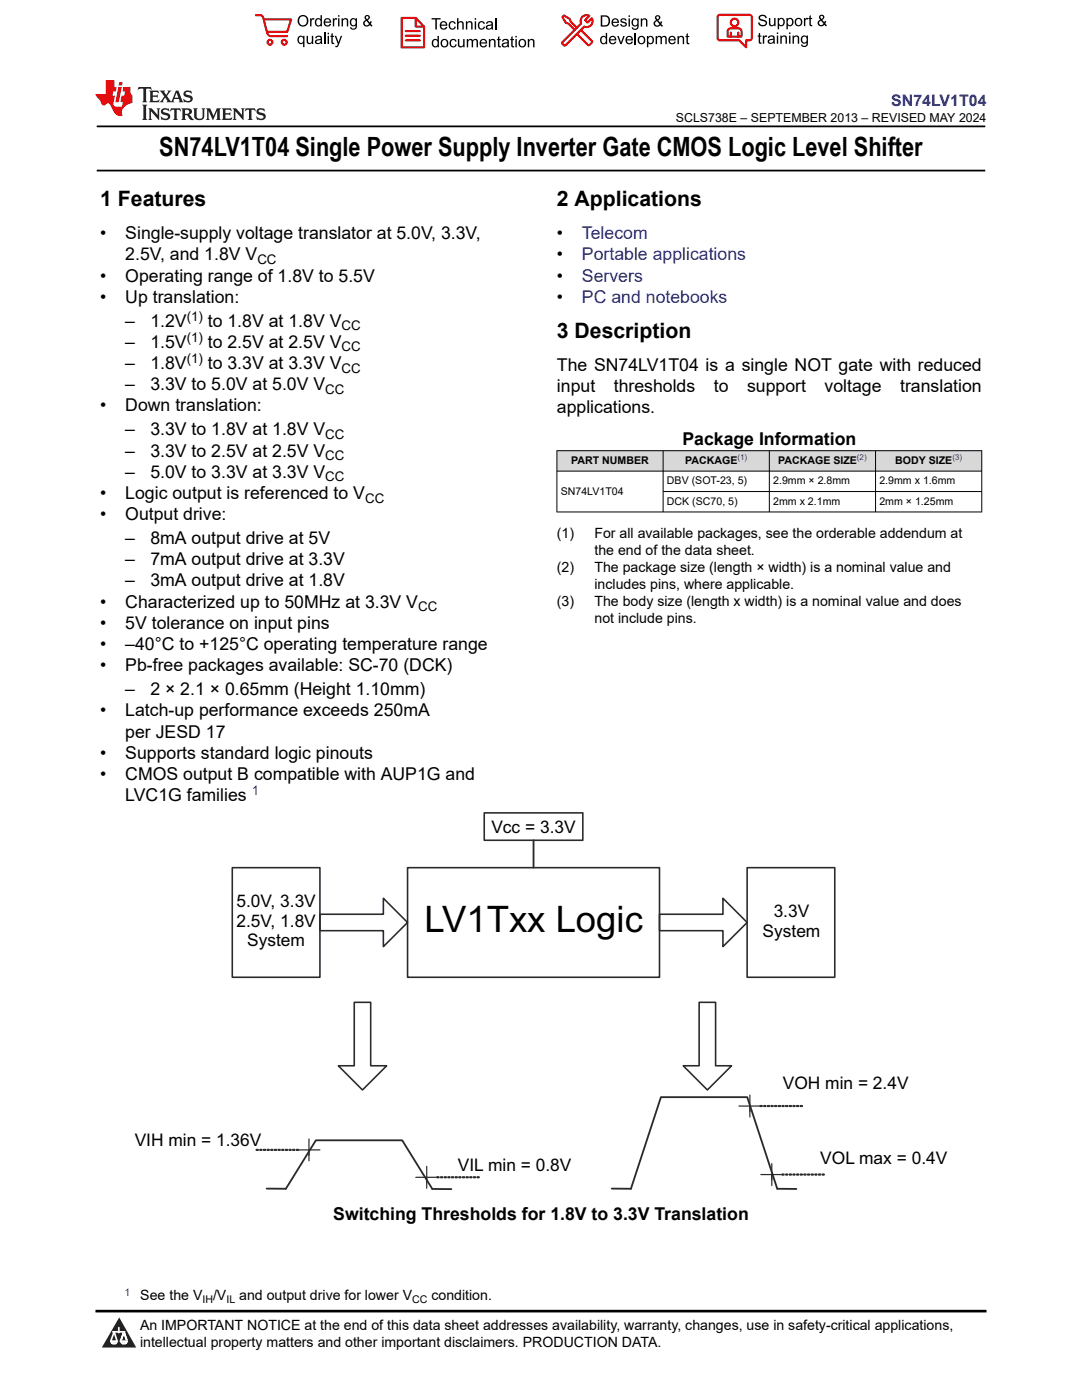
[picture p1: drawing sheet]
<svg xmlns="http://www.w3.org/2000/svg" width="216mm" height="279mm" viewBox="0 0 216 279" stroke-linecap="round" stroke-linejoin="round" font-family="sans-serif">
<path d="M19.3 25.2h177.3M19.3 34h177.3" fill="none" stroke="#000" stroke-width=".35"/>
<g fill="#d8d8d8">
<path d="M111.1 89.9h84.8v4.1h-84.8z" fill-rule="evenodd"/>
<path d="M111.2 90h21.1v4h-21.1z" fill-rule="evenodd"/>
<path d="M132.4 90h21.1v4h-21.1z" fill-rule="evenodd"/>
<path d="M153.6 90h21v4h-21z" fill-rule="evenodd"/>
<path d="M174.8 90h21v4h-21z" fill-rule="evenodd"/>
</g>
<path d="M111.1 89.9h84.9M111.1 94h84.9M111.1 89.9v12.3M132.3 89.9v12.3M132.3 98.1h63.7M153.5 89.9v12.3M174.7 89.9v12.3M195.9 89.9v12.3M111.1 102.2h84.9" fill="none" stroke="#000" stroke-width=".2"/>
<path d="M57 237.2l6-9.6h17.3l5.9 9.6M125.9 237.2l6-18.2h17.2l6 18.2" fill="none" stroke="#2b292a" stroke-width=".36"/>
<path d="M149.6 218.6v4.3M59.5 229.5h2.2v1.1M61.7 227.3v4.4M61.7 229.5h2.1M83 235h2.1v1M85.1 232.8v4.3M85.1 235h2.2M147.4 220.7h2.2v1.1M149.6 220.7h2.2M151.8 234.4h2.2v1.1M154 232.2v4.4M154 234.4h2.2" fill="none" stroke="#2b292a" stroke-width=".24"/>
<g fill="#fff">
<path d="M81.3 173.2h50.3v.5h-50.3z" fill-rule="evenodd"/>
<path d="M81.3 173.7h50.3v1.5h-50.3z" fill-rule="evenodd"/>
</g>
<path d="M106.5 167.7v5.5M53.2 237.2h3.8M86.2 237.3h3.9M122.1 237.2h3.8M155.1 237.2l3.8 .1" fill="none" stroke="#2b292a" stroke-width=".36"/>
<path d="M59.1 229.4h.4l.1 .1-.4 .1zM58.4 229.4h.3l.2 .1-.4 .1zM57.7 229.4h.3l.1 .1-.3 .1zM57 229.4h.3l.1 .1-.4 .1zM56.2 229.4h.4l.1 .1-.4 .1zM55.5 229.4h.3l.1 .1-.3 .1zM54.8 229.4h.3l.1 .1-.4 .1zM54 229.4h.4l.1 .1-.4 .1zM53.3 229.4h.3l.2 .1-.4 .1zM52.6 229.4h.3l.1 .1-.3 .1zM51.9 229.4h.3l.1 .1-.4 .1zM51.1 229.4h.4l.1 .1-.4 .1z" fill-rule="evenodd" fill="#3f3f3f"/>
<path d="M51.1 229.4h.4l.1 .1-.4 .1zM51.9 229.4h.3l.1 .1-.4 .1zM52.6 229.4h.3l.1 .1-.3 .1zM53.3 229.4h.3l.2 .1-.4 .1zM54 229.4h.4l.1 .1-.4 .1zM54.8 229.4h.3l.1 .1-.4 .1zM55.5 229.4h.3l.1 .1-.3 .1zM56.2 229.4h.4l.1 .1-.4 .1zM57 229.4h.3l.1 .1-.4 .1zM57.7 229.4h.3l.1 .1-.3 .1zM58.4 229.4h.3l.2 .1-.4 .1zM59.1 229.4h.4l.1 .1-.4 .1z" fill="none" stroke="#2b292a" stroke-width=".2"/>
<path d="M95.2 234.9l.3-.1 .1 .2-.3 .1zM94.5 234.9l.3-.1 .1 .2-.3 .1zM93.7 234.9l.4-.1 .1 .2-.4 .1zM93 234.9l.3-.1 .2 .2-.4 .1zM92.3 234.9l.3-.1 .1 .2-.3 .1zM91.6 234.9l.3-.1 .1 .2-.4 .1zM90.8 234.9l.4-.1 .1 .2-.4 .1zM90.1 234.9l.3-.1 .1 .2-.3 .1zM89.4 234.9l.3-.1 .1 .2-.3 .1zM88.6 234.9l.4-.1 .1 .2-.4 .1zM87.9 234.9l.3-.1 .2 .2-.4 .1zM87.2 234.9l.3-.1 .1 .2-.3 .1z" fill-rule="evenodd" fill="#3f3f3f"/>
<path d="M87.2 234.9l.3-.1 .1 .2-.3 .1zM87.9 234.9l.3-.1 .2 .2-.4 .1zM88.6 234.9l.4-.1 .1 .2-.4 .1zM89.4 234.9l.3-.1 .1 .2-.3 .1zM90.1 234.9l.3-.1 .1 .2-.3 .1zM90.8 234.9l.4-.1 .1 .2-.4 .1zM91.6 234.9l.3-.1 .1 .2-.4 .1zM92.3 234.9l.3-.1 .1 .2-.3 .1zM93 234.9l.3-.1 .2 .2-.4 .1zM93.7 234.9l.4-.1 .1 .2-.4 .1zM94.5 234.9l.3-.1 .1 .2-.3 .1zM95.2 234.9l.3-.1 .1 .2-.3 .1z" fill="none" stroke="#2b292a" stroke-width=".2"/>
<path d="M159.7 220.6h.3l.1 .1-.3 .2zM159 220.6h.3l.1 .1-.4 .2zM158.2 220.6h.4l.1 .1-.4 .2zM157.5 220.6h.3l.1 .1-.3 .2zM156.8 220.6h.3l.1 .1-.4 .2zM156 220.6h.4l.1 .1-.4 .2zM155.3 220.6h.3l.2 .1-.4 .2zM154.6 220.6h.3l.1 .1-.3 .2zM153.9 220.6h.3l.1 .1-.4 .2zM153.1 220.6h.4l.1 .1-.4 .2zM152.4 220.6h.3l.1 .1-.3 .2zM151.7 220.6h.3l.1 .1-.4 .2z" fill-rule="evenodd" fill="#3f3f3f"/>
<path d="M151.7 220.6h.3l.1 .1-.4 .2zM152.4 220.6h.3l.1 .1-.3 .2zM153.1 220.6h.4l.1 .1-.4 .2zM153.9 220.6h.3l.1 .1-.4 .2zM154.6 220.6h.3l.1 .1-.3 .2zM155.3 220.6h.3l.2 .1-.4 .2zM156 220.6h.4l.1 .1-.4 .2zM156.8 220.6h.3l.1 .1-.4 .2zM157.5 220.6h.3l.1 .1-.3 .2zM158.2 220.6h.4l.1 .1-.4 .2zM159 220.6h.3l.1 .1-.4 .2zM159.7 220.6h.3l.1 .1-.3 .2z" fill="none" stroke="#2b292a" stroke-width=".2"/>
<path d="M164.1 234.3h.3l.1 .1-.4 .1zM163.3 234.3h.4l.1 .1-.4 .1zM162.6 234.3h.3l.1 .1-.3 .1zM161.9 234.3h.3l.1 .1-.4 .1zM161.1 234.3h.4l.1 .1-.4 .1zM160.4 234.3h.3l.2 .1-.4 .1zM159.7 234.3h.3l.1 .1-.3 .1zM159 234.3h.3l.1 .1-.4 .1zM158.2 234.3h.4l.1 .1-.4 .1zM157.5 234.3h.3l.1 .1-.3 .1zM156.8 234.3h.3l.1 .1-.4 .1zM156 234.3h.4l.1 .1-.4 .1z" fill-rule="evenodd" fill="#3f3f3f"/>
<path d="M156 234.3h.4l.1 .1-.4 .1zM156.8 234.3h.3l.1 .1-.4 .1zM157.5 234.3h.3l.1 .1-.3 .1zM158.2 234.3h.4l.1 .1-.4 .1zM159 234.3h.3l.1 .1-.4 .1zM159.7 234.3h.3l.1 .1-.3 .1zM160.4 234.3h.3l.2 .1-.4 .1zM161.1 234.3h.4l.1 .1-.4 .1zM161.9 234.3h.3l.1 .1-.4 .1zM162.6 234.3h.3l.1 .1-.3 .1zM163.3 234.3h.4l.1 .1-.4 .1zM164.1 234.3h.3l.1 .1-.4 .1z" fill="none" stroke="#2b292a" stroke-width=".2"/>
<path d="M46.4 173.2h17.4v21.8h-17.4zM81.3 173.2h50.3v21.8h-50.3zM96.6 162.2h19.7v5.5h-19.7zM149.1 173.2h17.5v21.8h-17.5zM63.8 182.5h12.7v-3.2l4.8 4.8-4.8 4.8v-3.2h-12.7zM131.6 182.5h12.7v-3.2l4.8 4.8-4.8 4.8v-3.2h-12.7zM70.7 200h3.3v12.7h3.2l-4.9 4.8-4.8-4.8h3.2zM139.5 200h3.3v12.7h3.2l-4.9 4.8-4.8-4.8h3.2z" fill="none" stroke="#2b292a" stroke-width=".32"/>
<path d="M0 0h215.9v23.8h-215.9z" fill-rule="evenodd" fill="#fff"/>
<path d="M27.7 17.4l-.2 .6 .5-.3h.6v.1v2.2l-.2 .4h1l-.2-.4v-2.2v-.1h.5l.5 .3-.1-.6zM29.8 18.1l.2 .4v1.5l-.2 .4h1.9l.1-.6a1.08 1.08 0 0 1-1.3 .2v-.7h.6l.4 .2v-.6l-.4 .2h-.6v-.6l.2-.1a1 1 0 0 1 1 .2l-.1-.5zM31.8 18.1l1 1.1-1 1.2h.9l-.2-.2 .4-.7 .5 .7-.2 .2h1.6l-.2-.2 .1-.4h1l.1 .4-.1 .2h.9l-.2-.3-.8-2h-.5l-1 2.2-.8-1.1 .9-1.1h-.8l.2 .2-.5 .7-.3-.7 .1-.2zM35.2 18.5l.4 1h-.8zM36.8 18.2a.65 .65 0 0 0-.2 .7 .65 .65 0 0 0 .6 .5l.7 .2 .1 .2a.79 .79 0 0 1-.7 .4 .79 .79 0 0 1-.7-.5l.1 .7 .2-.1a.93 .93 0 0 0 1.1 .1 .93 .93 0 0 0 .4-1 1.46 1.46 0 0 0-1.2-.6l-.1-.3a1.09 1.09 0 0 1 1.2 .2l-.2-.6-.1 .1-.6-.2zM28.4 20.9l.2 .4v2.3l-.2 .3h1l-.2-.3v-2.3l.2-.4zM29.6 21.6l.2 .4v1.6l-.2 .3h.8l-.3-.3v-1.4l1.7 1.8v-2l.2-.4h-.8l.2 .2 .1 1.1-1.2-1.3zM32.3 21.8a.65 .65 0 0 0-.2 .7 .65 .65 0 0 0 .7 .4l.6 .2 .1 .2a.79 .79 0 0 1-.7 .4 .79 .79 0 0 1-.7-.5l.1 .7 .2-.1a.93 .93 0 0 0 1.1 .1 .93 .93 0 0 0 .4-.9 1.46 1.46 0 0 0-1.2-.6l-.1-.4a1.09 1.09 0 0 1 1.2 .2l-.2-.6-.1 .1-.6-.1zM34.1 21.6l-.1 .7a.63 .63 0 0 1 .7-.4l.1 1.7-.3 .3h1l-.2-.3v-1.7a.66 .66 0 0 1 .8 .4l-.1-.7zM36.2 21.6l.2 .4v1.6l-.2 .3h.9l-.2-.2v-.7h.5l.1 .2a.79 .79 0 0 0 1.2 .6l-1-.9a.61 .61 0 0 0 .6-.6 .61 .61 0 0 0-.5-.6zM36.9 21.9h.2a.47 .47 0 0 1 .5 .1 .47 .47 0 0 1 .1 .5l-.2 .2h-.6zM38.5 21.6l.2 .2a2.27 2.27 0 0 0 .4 2 1.04 1.04 0 0 0 1.7-.7v-1.3l.2-.2h-.8l.2 .4v1.1a.6 .6 0 0 1-.6 .6 .6 .6 0 0 1-.6-.6v-1.1l.3-.4zM41.1 21.6l.2 .4v1.6l-.2 .3h.7l-.2-.3v-1.5l.9 1.9 .8-1.9v1.5l-.2 .3h1l-.3-.3v-1.6l.3-.4h-.8l-.7 1.5-.7-1.5zM44.3 21.6l.2 .4v1.6l-.2 .3h1.9l.1-.5a1.09 1.09 0 0 1-1.3 .1v-.6h.6l.4 .1v-.6l-.4 .2h-.6v-.6l.2-.1a1.01 1.01 0 0 1 1 .3l-.1-.6zM46.4 21.6l.3 .4v1.6l-.3 .3h.8l-.2-.3v-1.4l1.6 1.8v-2l.2-.4h-.7l.2 .2v1.1l-1.2-1.3zM49 21.6l-.1 .7a.63 .63 0 0 1 .8-.4v1.7l-.3 .3h1l-.2-.3v-1.7a.66 .66 0 0 1 .8 .4l-.1-.7zM51.4 21.8a.65 .65 0 0 0-.2 .7 .65 .65 0 0 0 .6 .4l.6 .2 .2 .2a.79 .79 0 0 1-.8 .4 .79 .79 0 0 1-.6-.5l.1 .7 .2-.1a.93 .93 0 0 0 1 .1 .93 .93 0 0 0 .5-.9 1.46 1.46 0 0 0-1.3-.6l-.1-.4a1.09 1.09 0 0 1 1.3 .2l-.2-.6-.2 .1-.5-.1z" fill="#231f20"/>
<path d="M21.1 16v2.8h-2.1l.1 .3 .9 1a.95 .95 0 0 0 .9 .9 .59 .59 0 0 1 .6-.4 .59 .59 0 0 1 .5 .4l.4 .8a1.59 1.59 0 0 0 2.1 1.3 1.61 1.61 0 0 1 1-2.2l1-.4-.1-1.5a1.59 1.59 0 0 1-.4-1.6h-1.4l-.2 .9h.5l-.1 .8h-.5l-.2 1v.2l.4 .1-.2 .9h-.6a.73 .73 0 0 1-1.1-.7l.3-1.5h-.5l.2-.8h.5l.2-.9h-.5v-1.4zM23.6 17.4l-.6 3h.7l.6-3zM23.8 16.4l-.1 .7h.7l.1-.7z" fill="#ed1c24"/>
<g fill="#000">
<path d="M59.4 4.2a1.12 1.12 0 0 1 2.2 0 1.12 1.12 0 0 1-2.2 0zM59.9 3.5a.89 .89 0 0 0-.1 1.1 .89 .89 0 0 0 1.1 .4 .88 .88 0 0 0 .3-1.3 .88 .88 0 0 0-1.3-.2z" fill-rule="evenodd"/>
<path d="M59.5 7.3l.5-.2 .5 .3v-.3h.3v2.3h-.3v-.8a.74 .74 0 0 1-1 0 .74 .74 0 0 1-.1-1zM59.8 7.5a.57 .57 0 0 0-.2 .7 .57 .57 0 0 0 .8 .2 .57 .57 0 0 0 .1-.7 .57 .57 0 0 0-.7-.2z" fill-rule="evenodd"/>
<path d="M61.9 3.6h.2v.3l.2-.2 .3-.1 .2 .1-.1 .3a.36 .36 0 0 0-.5 0 .36 .36 0 0 0 0 .4v.9h-.3z" fill-rule="evenodd"/>
<path d="M61.2 7.1h.3v.9a.41 .41 0 0 0 .4 .6 .41 .41 0 0 0 .3-.6v-.9h.3v1.7h-.2v-.3a.58 .58 0 0 1-.7 .3 .58 .58 0 0 1-.4-.6z" fill-rule="evenodd"/>
<path d="M63 3.8l.5-.2 .5 .2v-.8h.2v2.3h-.2v-.2a.75 .75 0 0 1-1-.1 .75 .75 0 0 1-.1-1zM63.2 4a.57 .57 0 0 0-.1 .7 .57 .57 0 0 0 .8 .2 .57 .57 0 0 0 .1-.7 .57 .57 0 0 0-.8-.2z" fill-rule="evenodd"/>
<path d="M63 7.3a.74 .74 0 0 1 1-.1 .74 .74 0 0 1 .3 .9v.7h-.3v-.2a.57 .57 0 0 1-.8 .2 .57 .57 0 0 1-.2-.8l1-.3a.41 .41 0 0 0-.4-.4 .41 .41 0 0 0-.4 .4l-.3-.1zM63.2 8.2a.35 .35 0 0 0 .2 .5 .35 .35 0 0 0 .5-.3l.1-.4z" fill-rule="evenodd"/>
<path d="M65.4 6.5h.3v.3h-.3zM65.4 7.1h.3v1.7h-.3z" fill-rule="evenodd"/>
<path d="M64.8 3.8a.76 .76 0 0 1 .9-.1 .76 .76 0 0 1 .4 .8h-1.2a.47 .47 0 0 0 .3 .6 .47 .47 0 0 0 .6-.4l.3 .1a.82 .82 0 0 1-1.3 .3 .82 .82 0 0 1 0-1.3zM65 4l-.1 .3h.9l-.3-.4z" fill-rule="evenodd"/>
<path d="M66.4 3.6h.3v.3l.1-.2 .4-.1 .1 .1-.1 .3a.36 .36 0 0 0-.4 0 .36 .36 0 0 0-.1 .4v.9h-.3z" fill-rule="evenodd"/>
<path d="M66.1 6.7l.3-.1v.5h.3v.3h-.3v.9l.1 .2h.2v.3a.41 .41 0 0 1-.4-.1 .41 .41 0 0 1-.2-.4v-.9h-.2v-.3h.2z" fill-rule="evenodd"/>
<path d="M66.8 7.1h.3l.4 1.4 .5-1.4h.3l-.6 1.7a.57 .57 0 0 1-.8 .6v-.3a.37 .37 0 0 0 .5-.3z" fill-rule="evenodd"/>
<path d="M67.5 3h.2v.3h-.2zM67.5 3.6h.2v1.7h-.2z" fill-rule="evenodd"/>
<path d="M68.2 3.6h.2v.3a.58 .58 0 0 1 .7-.3 .58 .58 0 0 1 .4 .7v1h-.3v-1a.4 .4 0 0 0-.4-.5 .4 .4 0 0 0-.4 .6v.9h-.2z" fill-rule="evenodd"/>
<path d="M70 3.8l.5-.2 .5 .2v-.2h.2v1.5a.71 .71 0 0 1-.5 .8 .71 .71 0 0 1-.8-.5h.2a.46 .46 0 0 0 .6 .3 .46 .46 0 0 0 .3-.6 .78 .78 0 0 1-1.1-.2 .78 .78 0 0 1 .1-1.1zM70.2 4a.53 .53 0 0 0-.1 .8 .53 .53 0 0 0 .8 0 .54 .54 0 0 0 0-.7 .54 .54 0 0 0-.7-.1z" fill-rule="evenodd"/>
<path d="M72.9 3.1a.53 .53 0 0 1 .8 .1 .53 .53 0 0 1-.3 .8l.4 .5 .1-.3 .3 .1-.2 .5 .3 .3-.2 .2-.3-.3a.71 .71 0 0 1-1.2 .1 .71 .71 0 0 1 .4-1.1l-.3-.5zM73 3.5a.3 .3 0 0 0 .6 0 .3 .3 0 0 0-.6 0zM72.9 4.3a.45 .45 0 0 0 0 .7 .45 .45 0 0 0 .7-.2l-.5-.6z" fill-rule="evenodd"/>
<path d="M86.1 3.6h1.8v.3h-.7v2h-.3v-2h-.8z" fill-rule="evenodd"/>
<path d="M86.3 8l.5-.2 .5 .2v-.8h.3v2.2h-.3v-.2a.76 .76 0 0 1-1 0 .76 .76 0 0 1-.1-1zM86.6 8.1a.58 .58 0 0 0-.2 .8 .58 .58 0 0 0 .8 .2 .58 .58 0 0 0 .1-.8 .58 .58 0 0 0-.7-.2z" fill-rule="evenodd"/>
<path d="M88.2 7.9a.81 .81 0 0 1 1.1 .2 .81 .81 0 0 1-.2 1.1 .81 .81 0 0 1-1.1-.1l-.1-.8zM88.3 8.1a.57 .57 0 0 0 0 .9 .57 .57 0 0 0 .8 0 .57 .57 0 0 0 0-.8 .57 .57 0 0 0-.8-.1z" fill-rule="evenodd"/>
<path d="M88 4.4a.77 .77 0 0 1 .9-.1 .77 .77 0 0 1 .4 .8h-1.3a.48 .48 0 0 0 .4 .6 .48 .48 0 0 0 .6-.3h.3a.83 .83 0 0 1-1.3 .4 .83 .83 0 0 1 0-1.4zM88.2 4.6l-.2 .3h1l-.3-.4z" fill-rule="evenodd"/>
<path d="M89.7 4.4a.7 .7 0 0 1 1.2 .3l-.2 .1a.45 .45 0 0 0-.6-.3 .45 .45 0 0 0-.3 .6 .45 .45 0 0 0 .3 .6 .45 .45 0 0 0 .6-.4h.3a.76 .76 0 0 1-1.1 .6 .76 .76 0 0 1-.3-1.1z" fill-rule="evenodd"/>
<path d="M89.9 8a.7 .7 0 0 1 1.2 .3h-.3a.45 .45 0 0 0-.5-.3 .45 .45 0 0 0-.3 .6 .45 .45 0 0 0 .3 .6 .45 .45 0 0 0 .6-.4l.2 .1a.76 .76 0 0 1-1 .5 .76 .76 0 0 1-.4-1.1z" fill-rule="evenodd"/>
<path d="M91.2 3.6h.3v.8a.59 .59 0 0 1 .7-.2 .59 .59 0 0 1 .3 .7v1h-.2v-1a.4 .4 0 0 0-.5-.4 .4 .4 0 0 0-.3 .5v.9h-.3z" fill-rule="evenodd"/>
<path d="M91.4 7.8h.2v.9a.41 .41 0 0 0 .5 .5 .41 .41 0 0 0 .3-.5v-.9h.3v1.6h-.3v-.2a.58 .58 0 0 1-.7 .3 .58 .58 0 0 1-.3-.7z" fill-rule="evenodd"/>
<path d="M93 4.2h.2v.3a.59 .59 0 0 1 .7-.3 .59 .59 0 0 1 .4 .7v1h-.3v-1a.41 .41 0 0 0-.4-.5 .41 .41 0 0 0-.4 .6v.9h-.2z" fill-rule="evenodd"/>
<path d="M93.1 7.8h.3v.2a.56 .56 0 0 1 1 0 .54 .54 0 0 1 .6-.2 .54 .54 0 0 1 .4 .5v1.1h-.3v-1a.34 .34 0 0 0-.3-.4 .34 .34 0 0 0-.4 .3v1.1h-.3v-1a.38 .38 0 0 0-.5-.4 .38 .38 0 0 0-.2 .6v.8h-.3z" fill-rule="evenodd"/>
<path d="M94.7 3.6h.3v.3h-.3zM94.7 4.2h.3v1.7h-.3z" fill-rule="evenodd"/>
<path d="M95.5 4.4a.7 .7 0 0 1 1.3 .3l-.3 .1a.45 .45 0 0 0-.6-.3 .45 .45 0 0 0-.3 .6 .45 .45 0 0 0 .3 .6 .45 .45 0 0 0 .6-.4h.3a.76 .76 0 0 1-1.1 .6 .76 .76 0 0 1-.3-1.1z" fill-rule="evenodd"/>
<path d="M95.9 8a.77 .77 0 0 1 .9-.2 .77 .77 0 0 1 .4 .9h-1.2a.48 .48 0 0 0 .3 .5 .48 .48 0 0 0 .6-.3h.3a.83 .83 0 0 1-1.3 .4 .83 .83 0 0 1 0-1.3zM96.1 8.1l-.1 .4h.9l-.2-.5z" fill-rule="evenodd"/>
<path d="M97.5 7.8h.3v.2a.59 .59 0 0 1 .7-.2 .59 .59 0 0 1 .4 .6v1h-.3v-1a.41 .41 0 0 0-.5-.4 .41 .41 0 0 0-.3 .5v.9h-.3z" fill-rule="evenodd"/>
<path d="M97.1 4.4a.74 .74 0 0 1 1-.1 .74 .74 0 0 1 .3 .9v.7h-.3v-.2a.59 .59 0 0 1-.8 .2 .59 .59 0 0 1-.3-.8l1.1-.3a.42 .42 0 0 0-.4-.4 .42 .42 0 0 0-.5 .4l-.2-.1zM97.3 5.3a.36 .36 0 0 0 .2 .5 .36 .36 0 0 0 .5-.2l.1-.5z" fill-rule="evenodd"/>
<path d="M99.4 7.4l.2-.2v.6h.3v.2h-.3v1l.1 .2h.2l.1 .2a.41 .41 0 0 1-.5 0 .41 .41 0 0 1-.1-.4v-1h-.2v-.2h.2z" fill-rule="evenodd"/>
<path d="M100.3 8a.74 .74 0 0 1 .9-.2 .74 .74 0 0 1 .3 .9l.1 .7h-.3v-.2a.59 .59 0 0 1-.8 .3 .59 .59 0 0 1-.3-.8l1-.3a.42 .42 0 0 0-.3-.4 .42 .42 0 0 0-.5 .3h-.3zM100.5 8.8a.36 .36 0 0 0 .1 .5 .36 .36 0 0 0 .5-.2l.2-.5z" fill-rule="evenodd"/>
<path d="M102 7.4l.3-.2v.6h.3v.2h-.3v1l.1 .2h.2v.2a.41 .41 0 0 1-.5 0 .41 .41 0 0 1-.1-.4v-1h-.2v-.2h.2z" fill-rule="evenodd"/>
<path d="M102.8 7.2h.3v.3h-.3zM102.8 7.8h.3v1.6h-.3z" fill-rule="evenodd"/>
<path d="M103.7 7.9a.81 .81 0 0 1 1.1 .2 .81 .81 0 0 1-.1 1.1 .81 .81 0 0 1-1.2-.1v-.8zM103.9 8.1a.57 .57 0 0 0-.1 .9 .57 .57 0 0 0 .8 0 .57 .57 0 0 0 0-.8 .57 .57 0 0 0-.7-.1z" fill-rule="evenodd"/>
<path d="M105.3 7.8h.3v.2a.59 .59 0 0 1 .7-.2 .59 .59 0 0 1 .4 .6v1h-.3v-1a.41 .41 0 0 0-.5-.4 .41 .41 0 0 0-.3 .5v.9h-.3z" fill-rule="evenodd"/>
<path d="M119.9 3.1h.7a1.12 1.12 0 0 1 1.1 1.1 1.12 1.12 0 0 1-1 1.1h-.8zM120.2 3.3v1.7h.4a.86 .86 0 0 0 .8-.8 .86 .86 0 0 0-.8-.9z" fill-rule="evenodd"/>
<path d="M119.9 7.4l.5-.3 .5 .3v-.8h.2v2.2h-.2v-.2a.75 .75 0 0 1-1 0 .75 .75 0 0 1-.1-1zM120.1 7.5a.57 .57 0 0 0-.1 .8 .57 .57 0 0 0 .8 .2 .57 .57 0 0 0 .1-.8 .57 .57 0 0 0-.8-.2z" fill-rule="evenodd"/>
<path d="M121.7 7.4a.76 .76 0 0 1 .9-.2 .76 .76 0 0 1 .4 .9h-1.2a.47 .47 0 0 0 .3 .5 .47 .47 0 0 0 .6-.3h.3a.82 .82 0 0 1-1.3 .4 .82 .82 0 0 1 0-1.3zM121.9 7.5l-.1 .3h.9l-.3-.4z" fill-rule="evenodd"/>
<path d="M122.2 3.9a.76 .76 0 0 1 .9-.2 .76 .76 0 0 1 .4 .9h-1.2a.47 .47 0 0 0 .4 .5 .47 .47 0 0 0 .5-.3h.3a.82 .82 0 0 1-1.3 .4 .82 .82 0 0 1 0-1.3zM122.5 4l-.2 .3h.9l-.2-.4z" fill-rule="evenodd"/>
<path d="M123.9 3.8a.71 .71 0 0 1 1.1 .3h-.2a.32 .32 0 0 0-.4-.3 .32 .32 0 0 0-.3 .4h.1a.75 .75 0 0 1 .9 .8 .72 .72 0 0 1-.7 .3 .72 .72 0 0 1-.7-.5h.3a.36 .36 0 0 0 .4 .4 .36 .36 0 0 0 .3-.5 .8 .8 0 0 1-.9-.7z" fill-rule="evenodd"/>
<path d="M123.2 7.2h.3l.4 1.3 .5-1.3h.3l-.7 1.6h-.2z" fill-rule="evenodd"/>
<path d="M125.4 3.1h.3v.3h-.3zM125.4 3.7h.3v1.6h-.3z" fill-rule="evenodd"/>
<path d="M125 7.4a.76 .76 0 0 1 .9-.2 .76 .76 0 0 1 .4 .9h-1.2a.47 .47 0 0 0 .3 .5 .47 .47 0 0 0 .6-.3h.3a.82 .82 0 0 1-1.3 .4 .82 .82 0 0 1 0-1.3zM125.2 7.5l-.1 .3h.9l-.2-.4z" fill-rule="evenodd"/>
<path d="M126.2 3.9l.5-.3 .5 .3v-.2h.2v1.4a.71 .71 0 0 1-.5 .8 .71 .71 0 0 1-.8-.5l.2 .1a.46 .46 0 0 0 .6 .2 .46 .46 0 0 0 .3-.6 .78 .78 0 0 1-1.1-.1 .78 .78 0 0 1 .1-1.1zM126.4 4a.53 .53 0 0 0-.1 .8 .53 .53 0 0 0 .8 0 .54 .54 0 0 0 0-.7 .54 .54 0 0 0-.7-.1z" fill-rule="evenodd"/>
<path d="M127.5 7.3a.8 .8 0 0 1 1.1 .2 .8 .8 0 0 1-.1 1.1 .8 .8 0 0 1-1.2-.1v-.8zM127.7 7.5a.56 .56 0 0 0-.1 .9 .56 .56 0 0 0 .8-.1 .56 .56 0 0 0 0-.7 .56 .56 0 0 0-.7-.1z" fill-rule="evenodd"/>
<path d="M127.9 3.7h.2v.2a.58 .58 0 0 1 .7-.2 .58 .58 0 0 1 .4 .6v1h-.3v-1a.4 .4 0 0 0-.4-.4 .4 .4 0 0 0-.4 .5v.9h-.2z" fill-rule="evenodd"/>
<path d="M129.1 7.2h.2v.2a.72 .72 0 0 1 1-.1 .72 .72 0 0 1 .2 1 .64 .64 0 0 1-.5 .5 .64 .64 0 0 1-.6-.2v.8h-.3zM129.5 7.5a.56 .56 0 0 0-.2 .8 .56 .56 0 0 0 .8 .2 .56 .56 0 0 0 .1-.8 .56 .56 0 0 0-.7-.2z" fill-rule="evenodd"/>
<path d="M130.8 7.2h.3v.2a.55 .55 0 0 1 .9 0 .53 .53 0 0 1 .6-.3 .53 .53 0 0 1 .4 .6v1.1h-.2v-1a.34 .34 0 0 0-.3-.4 .34 .34 0 0 0-.4 .3v1.1h-.3v-1a.37 .37 0 0 0-.5-.4 .37 .37 0 0 0-.2 .6v.8h-.3z" fill-rule="evenodd"/>
<path d="M130.8 3.2a.53 .53 0 0 1 .9 .1 .53 .53 0 0 1-.4 .8l.4 .5 .2-.4 .2 .1-.2 .5 .4 .3-.2 .3-.3-.4a.71 .71 0 0 1-1.2 .1 .71 .71 0 0 1 .3-1.1l-.2-.5zM130.9 3.6a.3 .3 0 0 0 .6 0 .3 .3 0 0 0-.6 0zM130.9 4.3a.45 .45 0 0 0 0 .7 .45 .45 0 0 0 .7-.2l-.5-.6z" fill-rule="evenodd"/>
<path d="M133.6 7.4a.76 .76 0 0 1 .9-.2 .76 .76 0 0 1 .3 .9h-1.2a.47 .47 0 0 0 .4 .5 .47 .47 0 0 0 .6-.3h.2a.82 .82 0 0 1-1.2 .4 .82 .82 0 0 1 0-1.3zM133.8 7.5l-.2 .3h1l-.3-.4z" fill-rule="evenodd"/>
<path d="M135.2 7.2h.2v.2a.58 .58 0 0 1 .7-.2 .58 .58 0 0 1 .4 .6v1h-.3v-1a.4 .4 0 0 0-.4-.4 .4 .4 0 0 0-.3 .5v.9h-.3z" fill-rule="evenodd"/>
<path d="M137 6.8l.3-.2v.6h.2v.2h-.2v1v.2h.2l.1 .2a.41 .41 0 0 1-.5 0 .41 .41 0 0 1-.1-.5v-.9h-.2v-.2h.2z" fill-rule="evenodd"/>
<path d="M151.6 3.1a.88 .88 0 0 1 1.4 .5h-.3a.49 .49 0 0 0-.5-.5 .49 .49 0 0 0-.5 .6l.1 .1a1.06 1.06 0 0 1 1.2 1 .95 .95 0 0 1-.9 .4 .95 .95 0 0 1-.8-.7h.3a.58 .58 0 0 0 .6 .5 .58 .58 0 0 0 .5-.6l-.2-.1a.95 .95 0 0 1-1.1-.9z" fill-rule="evenodd"/>
<path d="M151.4 6.7l.3-.2v.6h.2v.2h-.2v1v.2h.2l.1 .2a.41 .41 0 0 1-.5 0 .41 .41 0 0 1-.1-.5v-.9h-.2v-.2h.2z" fill-rule="evenodd"/>
<path d="M152.2 7.1h.3v.2l.1-.2h.4h.1l-.1 .3a.36 .36 0 0 0-.4 0 .36 .36 0 0 0-.1 .5v.8h-.3z" fill-rule="evenodd"/>
<path d="M153.3 7.3a.74 .74 0 0 1 1-.2 .74 .74 0 0 1 .3 .9l.1 .7h-.3l-.1-.2a.57 .57 0 0 1-.8 .3 .57 .57 0 0 1-.1-.9l.9-.2a.41 .41 0 0 0-.4-.4 .41 .41 0 0 0-.4 .3h-.3zM153.5 8.1a.35 .35 0 0 0 .2 .5 .35 .35 0 0 0 .5-.2l.1-.5z" fill-rule="evenodd"/>
<path d="M153.4 3.6h.3v.9a.41 .41 0 0 0 .4 .5 .41 .41 0 0 0 .4-.5v-.9h.2v1.6h-.2v-.2a.58 .58 0 0 1-.7 .2 .58 .58 0 0 1-.4-.6z" fill-rule="evenodd"/>
<path d="M155 6.5h.3v.3h-.3zM155 7.1h.3v1.6h-.3z" fill-rule="evenodd"/>
<path d="M155.2 3.6h.2v.2a.72 .72 0 0 1 1-.1 .72 .72 0 0 1 .2 1 .64 .64 0 0 1-.5 .5 .64 .64 0 0 1-.6-.2v.8h-.3zM155.6 3.9a.56 .56 0 0 0-.2 .8 .56 .56 0 0 0 .8 .2 .56 .56 0 0 0 .1-.8 .56 .56 0 0 0-.7-.2z" fill-rule="evenodd"/>
<path d="M155.7 7.1h.3v.2a.58 .58 0 0 1 .7-.2 .58 .58 0 0 1 .3 .6v1h-.3v-1a.4 .4 0 0 0-.4-.4 .4 .4 0 0 0-.3 .5v.9h-.3z" fill-rule="evenodd"/>
<path d="M156.9 3.6h.3v.2a.72 .72 0 0 1 .9-.1 .72 .72 0 0 1 .2 1 .64 .64 0 0 1-.4 .5 .64 .64 0 0 1-.7-.2v.8h-.3zM157.3 3.9a.56 .56 0 0 0-.1 .8 .56 .56 0 0 0 .7 .2 .56 .56 0 0 0 .2-.8 .56 .56 0 0 0-.8-.2z" fill-rule="evenodd"/>
<path d="M157.4 6.5h.3v.3h-.3zM157.4 7.1h.3v1.6h-.3z" fill-rule="evenodd"/>
<path d="M158.1 7.1h.3v.2a.58 .58 0 0 1 .7-.2 .58 .58 0 0 1 .4 .6v1h-.3v-1a.4 .4 0 0 0-.5-.4 .4 .4 0 0 0-.3 .5v.9h-.3z" fill-rule="evenodd"/>
<path d="M158.8 3.7a.8 .8 0 0 1 1.1 .2 .8 .8 0 0 1-.1 1.1 .8 .8 0 0 1-1.1-.1l-.1-.8zM159 3.9a.56 .56 0 0 0-.1 .9 .56 .56 0 0 0 .9 0 .56 .56 0 0 0-.1-.8 .56 .56 0 0 0-.7-.1z" fill-rule="evenodd"/>
<path d="M160 7.3l.5-.2 .5 .2v-.2h.2v1.4a.71 .71 0 0 1-.5 .9 .71 .71 0 0 1-.9-.5h.3a.46 .46 0 0 0 .6 .2 .46 .46 0 0 0 .2-.6 .78 .78 0 0 1-1-.1 .78 .78 0 0 1 .1-1.1zM160.2 7.4a.53 .53 0 0 0-.1 .8 .53 .53 0 0 0 .8 0 .54 .54 0 0 0 0-.7 .54 .54 0 0 0-.7-.1z" fill-rule="evenodd"/>
<path d="M160.4 3.6h.3v.2l.1-.2h.4h.1l-.1 .3a.36 .36 0 0 0-.4 0 .36 .36 0 0 0-.1 .5v.8h-.3z" fill-rule="evenodd"/>
<path d="M161.5 3.2l.3-.2v.6h.3v.2h-.3v1v.2h.3v.2a.41 .41 0 0 1-.5 0 .41 .41 0 0 1-.1-.5v-.9h-.2v-.2h.2z" fill-rule="evenodd"/>
<path d="M163.6 3.1a.53 .53 0 0 1 .8 .1 .53 .53 0 0 1-.3 .8l.4 .5 .1-.3h.3l-.2 .5 .3 .3-.2 .3-.3-.3a.71 .71 0 0 1-1.2 .1 .71 .71 0 0 1 .4-1.2l-.3-.5zM163.7 3.5a.3 .3 0 0 0 .5 0 .3 .3 0 0 0-.5 0zM163.6 4.2a.45 .45 0 0 0 0 .8 .45 .45 0 0 0 .7-.3l-.5-.6z" fill-rule="evenodd"/>
</g>
<path d="M64.8 6.5v2.3M98.9 3.6v2.3M126.8 6.6v2.2" fill="none" stroke="#000" stroke-width=".28"/>
<g fill="none" stroke="#de0000" stroke-width=".42">
<path d="M51.1 3l1 .1a1.4 1.4 0 0 1 .6 1.2l.7 2.5a.95 .95 0 0 0 1.1 .4h2.8M52.7 3.9h5.4l-.8 2.4h-4M80.1 3.6h2.8v1.7h1.7v4.2h-4.5zM81 7.1h2.8M81 6.2h2.8M81 8.1h2.8M82.9 3.6l1.7 1.7M115.1 5.5l-1.3-1.2-.1-.5-1.2-.7-.3 .3 .7 1.1 .5 .2 1.3 1.3M115.9 6l2.2 2.2v.3l-.5 .5h-.3l-2.2-2.2zM115.9 6l.7-.7a1.19 1.19 0 0 0 1.3-.3 1.19 1.19 0 0 0 .2-1.4l-.9 .9-.4-.5 .8-.8a1.19 1.19 0 0 0-1.4 .1 1.19 1.19 0 0 0-.2 1.4l-3.8 3.7v.3l.3 .3h.3l2.3-2.2M143.2 3.2l.4-.2h6l.4 .2v4.4l-.2 .4-.9 .1v1.3l-1.4-1.3h-3.9l-.4-.3zM145.4 5.8l.4-.1h1.6a.61 .61 0 0 1 .6 .6v1h-2.8v-1z"/>
<path d="M145.8 6.5v.8M147.3 6.5v.8"/>
<circle cx="53.9" cy="8.4" r=".49"/>
<circle cx="56.7" cy="8.4" r=".49"/>
<circle cx="146.6" cy="4.5" r=".75"/>
</g>
<path d="M0 261.4h215.9v18h-215.9z" fill-rule="evenodd" fill="#fff"/>
<path d="M23.8 262.9l3.4 6h-6.9z" fill="#231f20"/>
<path d="M22.1 267.7h1.3l-.4 .5h-.3a.55 .55 0 0 1-.6-.5z" fill-rule="evenodd" fill="#fff"/>
<path d="M22.1 267.7h1.3l-.4 .5h-.3a.55 .55 0 0 1-.6-.5z" fill="none" stroke="#231f20" stroke-width=".34"/>
<path d="M22.1 267.7h1.3l-.4 .5h-.5zM22.6 265.8h.1M22.6 265.8h2.3zM23.7 265.9h.1M23.7 264.9v1zM24 267.7h.1" fill="none" stroke="#fff" stroke-width=".34"/>
<path d="M24.7 265.8l-.7 1.9z" fill="#fff"/>
<path d="M24.7 265.8l-.7 1.9z" fill="none" stroke="#fff" stroke-width=".34"/>
<path d="M24.7 265.8l.7 1.9z" fill="#fff"/>
<path d="M22.8 265.8l-.7 1.9zM22.8 265.8l.6 1.9zM24.7 265.8l.7 1.9zM25.3 267.7h.1" fill="none" stroke="#fff" stroke-width=".34"/>
<path d="M24.1 267.7h1.3a.65 .65 0 0 1-.6 .5 .65 .65 0 0 1-.7-.5z" fill-rule="evenodd" fill="#fff"/>
<path d="M24.1 267.7h1.3a.65 .65 0 0 1-.6 .5 .65 .65 0 0 1-.7-.5z" fill="none" stroke="#231f20" stroke-width=".34"/>
<path d="M24 267.7h.1M24.1 267.7h1.3l-.4 .5h-.5z" fill="none" stroke="#fff" stroke-width=".34"/>
<path d="M19 261.7h177.8" fill="none" stroke="#000" stroke-width=".53"/>
<text font-size="7.3" x="84.7" y="186">LV1Txx Logic</text>
<text font-size="5.3" x="31.8" y="31.2">SN74LV1T04 Single Power Supply Inverter Gate CMOS Logic Level Shifter</text>
<g font-size="4.2">
<text x="20" y="41.2">1 Features</text>
<text x="111.1" y="41.2">2 Applications</text>
<text x="111.1" y="67.4">3 Description</text>
</g>
<g font-size="3.5">
<text x="20" y="47.7">•</text>
<text x="25" y="47.7">Single-supply voltage translator at 5.0V, 3.3V,</text>
<text x="111.1" y="47.7">•</text>
<text x="25" y="52">2.5V, and 1.8V V</text>
<text x="111.1" y="52">•</text>
<text x="20" y="56.2">•</text>
<text x="25" y="56.2">Operating range of 1.8V to 5.5V</text>
<text x="111.1" y="56.2">•</text>
<text x="20" y="60.4">•</text>
<text x="25" y="60.4">Up translation:</text>
<text x="25" y="65.2">–</text>
<text x="30" y="65.2">1.2V</text>
<text x="41.5" y="65.2">to 1.8V at 1.8V V</text>
<text x="111.1" y="60.4">•</text>
<text x="25" y="69.4">–</text>
<text x="30" y="69.4">1.5V</text>
<text x="41.5" y="69.4">to 2.5V at 2.5V V</text>
<text x="25" y="77.9">–</text>
<text x="25" y="73.7">–</text>
<text x="30" y="77.9">3.3V to 5.0V at 5.0V V</text>
<text x="30" y="73.7">1.8V</text>
<text x="41.5" y="73.7">to 3.3V at 3.3V V</text>
<text x="111.1" y="74">The SN74LV1T04 is a single NOT gate with reduced</text>
<text x="20" y="82.1">•</text>
<text x="25" y="82.1">Down translation:</text>
<text x="111.1" y="82.4">applications.</text>
<text x="111.1" y="78.2">input</text>
<text x="122.5" y="78.2">thresholds</text>
<text x="142.4" y="78.2">to</text>
<text x="149.1" y="78.2">support</text>
<text x="164.5" y="78.2">voltage</text>
<text x="179.6" y="78.2">translation</text>
<text x="25" y="86.9">–</text>
<text x="30" y="86.9">3.3V to 1.8V at 1.8V V</text>
<text x="136.2" y="88.8">Package Information</text>
<text x="25" y="91.1">–</text>
<text x="25" y="95.3">–</text>
<text x="30" y="95.3">5.0V to 3.3V at 3.3V V</text>
<text x="30" y="91.1">3.3V to 2.5V at 2.5V V</text>
<text x="20" y="99.6">•</text>
<text x="25" y="99.6">Logic output is referenced to V</text>
<text x="20" y="103.8">•</text>
<text x="25" y="103.8">Output drive:</text>
<text x="25" y="108.6">–</text>
<text x="25" y="112.8">–</text>
<text x="30" y="108.6">8mA output drive at 5V</text>
<text x="30" y="112.8">7mA output drive at 3.3V</text>
<text x="25" y="117">–</text>
<text x="30" y="117">3mA output drive at 1.8V</text>
<text x="20" y="125.5">•</text>
<text x="20" y="121.3">•</text>
<text x="25" y="121.3">Characterized up to 50MHz at 3.3V V</text>
<text x="25" y="125.5">5V tolerance on input pins</text>
<text x="20" y="129.7">•</text>
<text x="25" y="129.7">–40°C to +125°C operating temperature range</text>
<text x="20" y="134">•</text>
<text x="25" y="134">Pb-free packages available: SC-70 (DCK)</text>
<text x="20" y="143">•</text>
<text x="25" y="138.7">–</text>
<text x="25" y="143">Latch-up performance exceeds 250mA</text>
<text x="30" y="138.7">2 × 2.1 × 0.65mm (Height 1.10mm)</text>
<text x="25" y="147.2">per JESD 17</text>
<text x="20" y="151.4">•</text>
<text x="20" y="155.7">•</text>
<text x="25" y="151.4">Supports standard logic pinouts</text>
<text x="25" y="155.7">CMOS output B compatible with AUP1G and</text>
<text x="25" y="159.9">LVC1G families</text>
<text x="98.1" y="166.2">Vcc = 3.3V</text>
<text x="47.2" y="181.1">5.0V, 3.3V</text>
<text x="47.2" y="185">2.5V, 1.8V</text>
<text x="154.4" y="183">3.3V</text>
<text x="49.3" y="188.8">System</text>
<text x="152.2" y="186.9">System</text>
<text x="156.2" y="217.3">VOH min = 2.4V</text>
<text x="26.9" y="228.8">VIH min = 1.36V</text>
<text x="91.4" y="233.7">VIL min = 0.8V</text>
<text x="163.7" y="232.2">VOL max = 0.4V</text>
<text x="66.5" y="243.5">Switching Thresholds for 1.8V to 3.3V Translation</text>
</g>
<g font-size="3.5" fill="#00f">
<text x="116.1" y="47.7">Telecom</text>
<text x="116.1" y="52">Portable applications</text>
<text x="116.1" y="56.2">Servers</text>
<text x="116.1" y="60.4">PC and notebooks</text>
</g>
<text font-size="3.2" fill="#00f" x="177.9" y="21.1">SN74LV1T04</text>
<g font-size="2.8">
<text x="111.1" y="107.3">(1)</text>
<text x="118.6" y="107.3">For all available packages, see the orderable addendum at</text>
<text x="118.6" y="110.7">the end of the data sheet.</text>
<text x="111.1" y="114.1">(2)</text>
<text x="118.6" y="114.1">The package size (length × width) is a nominal value and</text>
<text x="118.6" y="117.5">includes pins, where applicable.</text>
<text x="111.1" y="120.9">(3)</text>
<text x="118.6" y="120.9">The body size (length x width) is a nominal value and does</text>
<text x="118.6" y="124.3">not include pins.</text>
<text x="28" y="259.5">See the V</text>
<text x="42.5" y="259.5">/V</text>
<text x="47.7" y="259.5">and output drive for lower V</text>
<text x="86.1" y="259.5">condition.</text>
<text x="27.9" y="265.5">An IMPORTANT NOTICE at the end of this data sheet addresses availability, warranty, changes, use in safety-critical applications,</text>
<text x="27.9" y="268.9">intellectual property matters and other important disclaimers. PRODUCTION DATA.</text>
</g>
<g font-size="2.6">
<text x="51.3" y="52.7">CC</text>
<text x="37.3" y="64">(1)</text>
<text x="68.1" y="65.9">CC</text>
<text x="37.3" y="68.2">(1)</text>
<text x="68.1" y="70.1">CC</text>
<text x="37.3" y="72.5">(1)</text>
<text x="68.1" y="74.4">CC</text>
<text x="64.9" y="78.6">CC</text>
<text x="64.9" y="87.6">CC</text>
<text x="64.9" y="91.8">CC</text>
<text x="64.9" y="96.1">CC</text>
<text x="72.9" y="100.3">CC</text>
<text x="83.4" y="122">CC</text>
</g>
<text font-size="2.6" fill="#00f" x="50.2" y="158.7">1</text>
<text font-size="2.5" x="134.9" y="24.3">SCLS738E – SEPTEMBER 2013 – REVISED MAY 2024</text>
<g font-size="2.1">
<text x="114" y="92.6">PART NUMBER</text>
<text x="136.7" y="92.6">PACKAGE</text>
<text x="155.3" y="92.6">PACKAGE SIZE</text>
<text x="178.6" y="92.6">BODY SIZE</text>
<text x="111.9" y="98.7">SN74LV1T04</text>
<text x="133.1" y="96.7">DBV (SOT-23, 5)</text>
<text x="133.1" y="100.7">DCK (SC70, 5)</text>
<text x="154.3" y="96.7">2.9mm × 2.8mm</text>
<text x="154.3" y="100.7">2mm x 2.1mm</text>
<text x="175.5" y="96.7">2.9mm x 1.6mm</text>
<text x="175.5" y="100.7">2mm × 1.25mm</text>
<text x="40.4" y="260.1">IH</text>
<text x="45.2" y="260.1">IL</text>
<text x="82.2" y="260.1">CC</text>
</g>
<text font-size="2.1" fill="#00f" x="24.8" y="258.6">1</text>
<g font-size="1.6" fill="#00f">
<text x="147.2" y="91.9">(1)</text>
<text x="171" y="91.9">(2)</text>
<text x="190" y="91.9">(3)</text>
</g>
</svg>
